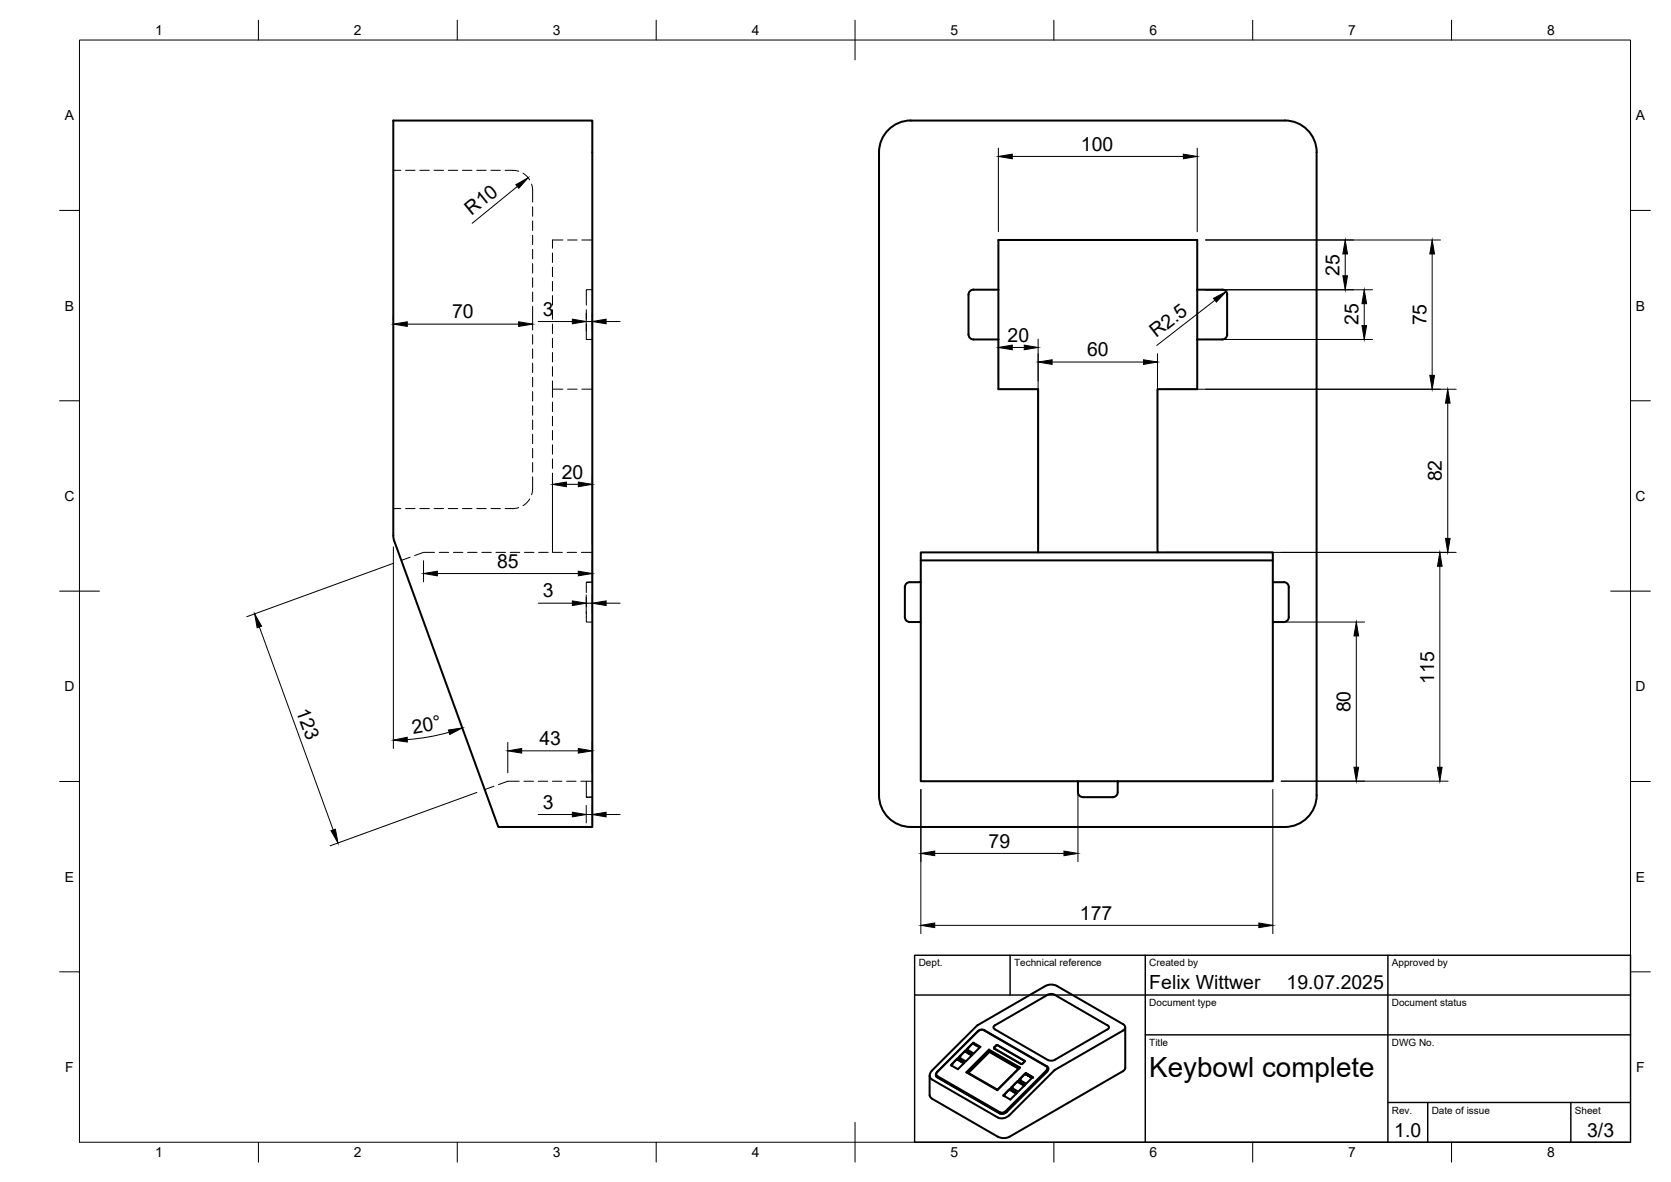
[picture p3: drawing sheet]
<svg xmlns="http://www.w3.org/2000/svg" width="420mm" height="297mm" viewBox="0 0 420 297" stroke-linecap="round" stroke-linejoin="round" font-family="sans-serif">
<!-- layer: Visible -->
<g fill="none" stroke="#000" stroke-width=".51">
<path d="M98.9 30.3h50v177.5h-23.6l-26.3-72.2-.1-1zM229 30.3h94.1a8 8 0 0 1 8 8M229 30.3a8 8 0 0 0-8 8v161.5a8 8 0 0 0 8 8M331 38.3v161.5M251 72.8h-6.2a1.26 1.26 0 0 0-1.3 1.2v10.1a1.26 1.26 0 0 0 1.3 1.2h6.2M301 72.8h6.3a1.26 1.26 0 0 1 1.3 1.2M308.5 74v10.1M308.6 84a1.26 1.26 0 0 1-1.3 1.3h-6.3M261 138.8h30M228.8 146.3h2.7v-7.5h29.5v-41h-10v-37.5h50v37.5h-10v41h29v7.5h2.8M228.8 146.3a1.26 1.26 0 0 0-1.3 1.3v7.5a1.26 1.26 0 0 0 1.3 1.2h2.7v40h39.5v2.8a1.26 1.26 0 0 0 1.3 1.2h7.5a1.23 1.23 0 0 0 1.2-1.2v-2.8h39v-40h2.8a1.23 1.23 0 0 0 1.2-1.2l.1-7.6a1.26 1.26 0 0 0-1.3-1.2M231.5 140.8h88.5"/>
<path d="M231.5 146.3v10M320 146.3v10M271 196.3h10M331.1 199.8a8 8 0 0 1-8 8h-94.1M245.6 257.8l-11.2 11.2a1.33 1.33 0 0 0-.1 2.3M245.9 257.6l17-9.8 1.4-.4 1.4 .4 16.6 9.6a.86 .86 0 0 1 .6 .8 .86 .86 0 0 1-.6 .8l-17 9.8M245.9 257.6l-.3 .2M247.5 258.9l15.7 9a.79 .79 0 0 1 0 1.4M247.5 258.9l-1-.1-.7 .4M249.9 257.9l13.5-7.9 1.1-.2 .7 .2 13.3 7.6 .3 .6-.3 .5-13.3 7.6-1.1 .3-.7-.3-13.2-7.6-.3-.3zM282.9 258.2v10.2l-.1 .4-.5 .4M233.7 270.3v5"/>
<path d="M234.3 271.3l16.7 9.5a2.56 2.56 0 0 0 2.8-.6M235.3 270.3l.4 .4M235.7 269.3a.69 .69 0 0 0 .1 1.2l15.6 9M239.4 267.6l-.2 .2M240.7 266.3h-.3l-.9 1-.2 .5M240.7 266.3l1.6 .9M240.7 266l1.8 1-1.6 1.7-1.8-1 1.2-1.2M240.7 266l.1 .2M240.7 266l-.2 .3M240.8 266.2l-.1 .1M240.8 266.2l1.6 .9M241.3 266.5v.1"/>
<path d="M241.4 265.6l-.2 .2M242.7 264.3h-.2l-1 1-.2 .5M242.7 264.3l1.6 .9M242.7 264l.1 .2M242.7 264l1.8 1.1-1.7 1.6-1.7-1 1.2-1.2M242.7 264l-.2 .3M242.8 264.2l-.1 .1M242.8 264.2l1.6 .9M243 269.5l7.8 4.3v.2M243.4 264.5l-.2 .1M243.4 263.6l-.2 .2M244.5 262.3l.2-.3 1.8 1.1-1.7 1.6-1.7-1 1.2-1.2"/>
<path d="M244.7 262.3h-.3l-.9 1-.2 .5M244.7 262.3l1.6 .9M244.7 262l.1 .2M244.8 262.2l-.1 .1M244.8 262.2l1.6 .9M245.3 262.5l-.1 .1M248.7 263.8l.1 .4 7.4 4.3M248.7 263.8l-5.7 5.7 7.8 4.5M248.7 263.8l7.8 4.5M248.8 264.4l7.3 4.2M248.8 264.4v-.2l-5.4 5.4M248.8 264.4l-5.3 5.2"/>
<path d="M250 263.3v.2M250.5 262.7l-.6 .6M250.5 262.7l.3-.1 6.8 4v.2l-.8 .6-6.8-3.9M252.6 275.2l-.2 .2M253.9 273.9h-.3l-.9 1-.2 .5M253.9 273.9l1.6 .9M253.9 273.6l1.8 1.1-1.7 1.6-1.7-1 1.2-1.2M253.9 273.6l.1 .2M253.9 273.6l-.2 .3M254 273.8l-.1 .1M254 273.8l1.6 .9M254.6 273.2l-.2 .2"/>
<path d="M255.9 271.9l-.3 .1-.9 .9-.2 .6M255.9 271.9l1.6 .9M255.9 271.6l.1 .2M255.9 271.6l-.2 .3M255.9 271.6l1.8 1.1-1.7 1.6-1.7-1 1.2-1.2M256 271.8l-.1 .1M256 271.8l1.6 .9M256.5 268.3l-5.7 5.5M256.5 268.3l-5.7 5.7M256.6 271.2l-.2 .2M257.9 269.9l-.3 .1-.9 .9-.2 .6M257.9 269.9l.8 .5"/>
<path d="M257.9 269.9h.1M257.9 269.6l1.8 1.1-1.7 1.6-1.8-1 1.3-1.2M257.9 269.6l.1 .2M257.9 269.6l-.2 .3M258 269.9h.1M258 269.9h-.1M258 269.8l-.1 .1M258 269.8l1.6 .9M258 269.9v.1M258.1 270h-.1M258.1 270h.1M258.1 270l.1 .1"/>
<path d="M258.2 270h.1M258.2 270.1h.1M258.3 270.1h.1M258.3 270.2h.1M258.3 270.1v.1M258.4 270.2h.1M258.6 270.3h.1M258.6 270.2v.1M258.7 270.4h.1M258.7 270.4l.8 .5M258.8 270.3v.1M258.8 270.3l-.1 .1"/>
<path d="M258.8 270.4h.1M258.8 270.5h.1M258.9 270.5h.1M259.1 270.6h-.1M259.1 270.6h.1M259.2 270.6h.1M259.2 270.6v.1M259.2 270.7h.1M259.3 270.7h.1M259.3 270.7h-.1M259.4 270.7v.1M259.4 270.8h.1"/>
<path d="M259.4 270.7h.1M259.5 270.8h.1M259.5 270.8v.1M263.1 269.1l-10.2 10.1a1.3 1.3 0 0 1-1.5 .3M263.1 269.1a.66 .66 0 0 0-.1-1.2l-15.6-9a1.3 1.3 0 0 0-1.5 .3l-10.3 10.2M263.2 269.3l-10.1 10.1-.7 .4-1.1-.1M263.2 269.3l-10.1 10.2-1.1 .4-.6-.1-15.7-9.1a.79 .79 0 0 1-.1-1.3M263.5 268.3v.1M263.5 268.3l.1 .5-.3 .5M265.1 269l-11.3 11.3M265.3 268.8l-.2 .2M282.3 269.2l-28.5 16.5-.9 .3h-1l-.9-.3-16.7-9.6-.5-.8"/>
</g>
<g fill="#000">
<circle cx="240.4" cy="266.3" r=".25"/>
<circle cx="240.7" cy="266.3" r=".25"/>
<circle cx="241.5" cy="266.7" r=".25"/>
<circle cx="242.4" cy="264.3" r=".25"/>
<circle cx="242.7" cy="264.3" r=".25"/>
<circle cx="243.5" cy="264.7" r=".25"/>
<circle cx="244.4" cy="262.3" r=".25"/>
<circle cx="244.7" cy="262.3" r=".25"/>
<circle cx="253.6" cy="273.9" r=".25"/>
<circle cx="253.9" cy="273.9" r=".25"/>
<circle cx="255.6" cy="272" r=".25"/>
<circle cx="255.9" cy="271.9" r=".25"/>
<circle cx="257.6" cy="270" r=".25"/>
<circle cx="257.9" cy="269.9" r=".25"/>
<circle cx="258" cy="269.9" r=".25"/>
<circle cx="258" cy="270" r=".25"/>
<circle cx="258.1" cy="270" r=".25"/>
<circle cx="258.1" cy="269.9" r=".25"/>
<circle cx="258.1" cy="270.1" r=".25"/>
<circle cx="258.2" cy="270.1" r=".25"/>
<circle cx="258.3" cy="270.1" r=".25"/>
<circle cx="258.4" cy="270.2" r=".25"/>
<circle cx="258.5" cy="270.3" r=".25"/>
<circle cx="258.6" cy="270.3" r=".25"/>
<circle cx="258.7" cy="270.4" r=".25"/>
<circle cx="258.8" cy="270.4" r=".25"/>
<circle cx="258.8" cy="270.3" r=".25"/>
<circle cx="258.9" cy="270.5" r=".25"/>
<circle cx="258.9" cy="270.4" r=".25"/>
<circle cx="259" cy="270.5" r=".25"/>
<circle cx="259.1" cy="270.6" r=".25"/>
<circle cx="259.2" cy="270.6" r=".25"/>
<circle cx="259.4" cy="270.7" r=".25"/>
<circle cx="259.4" cy="270.8" r=".25"/>
<circle cx="259.5" cy="270.8" r=".25"/>
</g>
<!-- layer: Hidden -->
<g fill="none" stroke="#000" stroke-width=".25">
<path d="M98.9 42.8h1.9M102 42.8h2.4M105.6 42.8h2.3M109.1 42.8h2.4M112.7 42.8h2.4M116.3 42.8h2.4M119.9 42.8h2.3M123.4 42.8h2.4M127 42.8a7.9 7.9 0 0 1 3.4 .2M131.5 43.5l.7 .6 1 1.1M133.7 46.3l.2 1.5v3M133.9 52v2.3"/>
<path d="M133.9 55.5v2.4M133.9 59.1v2.4M133.9 62.7v2.4M133.9 66.3v2.3M133.9 69.8v2.4M133.9 73.4v2.4M133.9 77v2.4M138.9 63.6v2.4M138.9 67.1v2.4M138.9 70.7v2.4M138.9 74.3v2.4M138.9 77.9v2.3"/>
<path d="M141.5 60.3h-2.6v2.1M142.7 60.3h2.4M146.3 60.3h2.6M147.4 77.9v2.3M148.9 72.8h-1.5v3.9M133.9 80.5v2.4M133.9 84.1v2.4M133.9 87.7v2.4M133.9 91.3v2.3M133.9 94.8v2.4M133.9 98.4v2.4M138.9 95.7v2.1h2.6"/>
<path d="M138.9 81.4v2.4M138.9 85v2.4M138.9 88.6v2.4M138.9 92.1v2.4M138.9 97.8v2.1M142.7 97.8h2.4M146.3 97.8h2.6M147.4 81.4v3.9h1.5M133.9 119.8v3l-.2 1.5M133.9 102v2.4M133.9 105.5v2.4M133.9 109.1v2.4"/>
<path d="M133.9 112.7v2.4M133.9 116.3v2.3M138.9 101v2.4M138.9 104.6v2.4M138.9 108.2v2.4M138.9 111.8v2.3M138.9 115.3v2.4M138.9 118.9v2.4M98.9 127.8h1.9M102 127.8h2.4M105.6 127.8h2.3M109.1 127.8h2.4"/>
<path d="M109.2 138.8h-2.7l-2.3 .8M110.4 138.8h2.4M112.7 127.8h2.4M114 138.8h2.4M116.3 127.8h2.4M117.6 138.8h2.4M119.9 127.8h2.3M121.2 138.8h2.3M123.4 127.8h2.4M124.7 138.8h2.4M128.3 138.8h2.4M130.4 127.6l-.9 .2h-2.5"/>
<path d="M131.9 138.8h2.4M133.2 125.4l-1 1.2-.7 .5M135.4 138.8h2.4M138.9 122.5v2.3M138.9 126.1v2.3M138.9 129.6v2.4M138.9 133.2v2.4M138.9 136.8v2M139 138.8h2.4M142.6 138.8h2.4M146.2 138.8h2.7M103.1 140l-2.2 .8"/>
<path d="M147.4 153.7v2.6h1.5M147.4 146.3h1.5h-1.5v2.6M147.4 150.1v2.4M124.2 197.6l-2.3 .8M130.6 196.3h-2.9l-2.4 .9M131.7 196.3h2.4M135.3 196.3h2.4M138.9 196.3h2.4M142.5 196.3h2.3M146 196.3h2.9M147.4 196.3v4h1.5"/>
</g>
<!-- layer: BORDER -->
<g fill="none" stroke="#000" stroke-width=".25">
<path d="M20 10.1h390v276.9h-390zM65 5.1v5M115 5.1v5M165 5.1v5M215 5.1v10M265 5.1v5M315 5.1v5M365 5.1v5M15 52.9h5M410 52.9h5M15 100.7h5M410 100.7h5"/>
<path d="M15 148.6h10M405 148.6h10M15 196.4h5M410 196.4h5M15 244.2h5M410 244.2h5M65 287v5M115 287v5M165 287v5M215 282.1v9.9M265 287v5M315 287v5"/>
<path d="M365 287v5"/>
</g>
<!-- layer: TITLEBLOCK -->
<path d="M230 240.1h180v46.9h-180zM230 250h180M254 240.1v9.9M288 240.1v46.9M349 240.1v46.9M288 260.1h122M349 277.1h61M359 277.1v9.9M395 277.1v9.9" fill="none" stroke="#000" stroke-width=".36"/>
<!-- layer: FD_Dimensions -->
<g fill="none" stroke="#000" stroke-width=".25">
<path d="M251 37.2v21M254.5 39.3h43M301 37.2v21M130.1 46.9l-11.4 9.2M98.9 79.3v1.2M133.9 79.3v1.2M147.4 78.7v4.5M148.9 78.7v4.5M303.1 60.3h59.1M303.1 72.8h42M305.5 75.4l-14.6 11.4M338.2 63.8v5.5"/>
<path d="M343 76.3v5.5M360.1 63.8v30.5M102.4 81.5h28M135.3 80.8h8.6M147.4 80.8h1.5M152.4 80.8h3.5M251 85.2v10.5M254.5 87.3h3M261 85.2v51.5M264.5 91h23M291 88.9v47.8M293.1 97.8h73"/>
<path d="M303.1 85.3h42M138.9 119.6v17.1M148.9 119.6v17.1M364 101.3v34M98.9 137.4v50.7M142.4 121.7h3M293.1 138.8h73M65.2 157.6l18.6 51M99 141.5l-37 13.5M106.5 140.9v5.3M110 144.1h35.4M135.3 151.6h8.6"/>
<path d="M147.4 149.5v4.7M147.4 151.6h1.5M148.9 140.9v5.3M148.9 149.5v4.7M152.4 151.6h3.5M322.1 156.3h21M341 159.8v33M362 142.3v50.5M112.9 184l-5.2 1.2-5.3 .7M119.9 199.1l-36.9 13.5M127.7 186.6v7.6M131.2 188.7h14.2"/>
<path d="M148.9 186.6v7.6M231.5 198.4v36.2M271 198.4v18.2M320 198.4v36.2M322.1 196.3h42M135.3 204.7h8.6M147.4 202.4v4.4M147.4 204.7h1.5M148.9 202.4v4.4M152.4 204.7h3.5M235 214.5h32.5M235 232.5h81.5"/>
</g>
<g fill="#000" stroke="#000" stroke-width=".25">
<path d="M251 39.3l3.5-.6v1.2zM297.5 38.7l3.5 .6-3.5 .6zM129.7 46.4l3.1-1.7-2.3 2.6zM305.1 75l3.2-1.7-2.4 2.6zM338.2 60.3l.6 3.5h-1.1zM337.7 69.3h1.1l-.6 3.5zM343 72.8l.6 3.5h-1.1zM360.1 60.3l.6 3.5h-1.2zM98.9 81.5l3.5-.6v1.1zM130.4 80.9l3.5 .6-3.5 .5zM143.9 80.2l3.5 .6-3.5 .6zM148.9 80.8l3.5-.6v1.2z"/>
<path d="M251 87.3l3.5-.6v1.2zM257.5 86.7l3.5 .6-3.5 .6zM261 91l3.5-.6v1.2zM287.5 90.4l3.5 .6-3.5 .6zM342.5 81.8h1.1l-.6 3.5zM359.5 94.3h1.2l-.6 3.5zM364 97.8l.6 3.5h-1.1zM138.9 121.7l3.5-.6v1.2zM145.4 121.1l3.5 .6-3.5 .6zM363.5 135.3h1.1l-.6 3.5zM64 154.3l1.8 3.1-1.1 .4zM106.5 144.1l3.5-.6v1.2z"/>
<path d="M143.9 151l3.5 .6-3.5 .6zM145.4 143.5l3.5 .6-3.5 .6zM148.9 151.6l3.5-.6v1.2zM341 156.3l.6 3.5h-1.2zM362 138.8l.6 3.5h-1.2zM98.9 186l3.5-.7v1.2zM112.7 183.5l3.5-.6-3.1 1.7zM127.7 188.7l3.5-.6v1.2zM145.4 188.1l3.5 .6-3.5 .6zM340.4 192.8h1.2l-.6 3.5zM361.4 192.8h1.2l-.6 3.5zM83.2 208.8l1.1-.4 .7 3.4z"/>
<path d="M143.9 204.1l3.5 .6-3.5 .6zM148.9 204.7l3.5-.6v1.2zM231.5 214.5l3.5-.6v1.1zM267.5 213.9l3.5 .6-3.5 .5zM231.5 232.5l3.5-.5v1.1zM316.5 232l3.5 .5-3.5 .6z"/>
</g>
<text font-size="7" x="289" y="270.6">Keybowl complete</text>
<g font-size="4.9">
<text x="271.8" y="37.9">100</text>
<text x="118.6" y="54.3" transform="rotate(-39 118.6 54.3)">R10</text>
<text x="336.8" y="69.3" transform="rotate(-90 336.8 69.3)">25</text>
<text x="113.7" y="80">70</text>
<text x="136.5" y="79.3">3</text>
<text x="341.6" y="81.8" transform="rotate(-90 341.6 81.8)">25</text>
<text x="358.6" y="81.8" transform="rotate(-90 358.6 81.8)">75</text>
<text x="253.4" y="85.9">20</text>
<text x="273.3" y="89.5">60</text>
<text x="290.7" y="85" transform="rotate(-38 290.7 85)">R2.5</text>
<text x="141.2" y="120.3">20</text>
<text x="362.6" y="121" transform="rotate(-90 362.6 121)">82</text>
<text x="125" y="142.7">85</text>
<text x="136.5" y="150.1">3</text>
<text x="360.6" y="171.8" transform="rotate(-90 360.6 171.8)">115</text>
<text x="74.4" y="178.6" transform="rotate(70 74.4 178.6)">123</text>
<text x="339.6" y="179" transform="rotate(-90 339.6 179)">80</text>
<text x="103.9" y="184.4" transform="rotate(-10 103.9 184.4)">20°</text>
<text x="135.7" y="187.2">43</text>
<text x="136.5" y="203.2">3</text>
<text x="248.6" y="213">79</text>
<text x="271.5" y="231.1">177</text>
<text x="289" y="248.5">Felix Wittwer</text>
<text x="323.5" y="248.5">19.07.2025</text>
<text x="350.6" y="285.7">1.0</text>
<text x="399.1" y="285.7">3/3</text>
</g>
<g font-size="3.5">
<text x="39" y="8.8">1</text>
<text x="89" y="8.8">2</text>
<text x="139" y="8.8">3</text>
<text x="189" y="8.8">4</text>
<text x="239" y="8.8">5</text>
<text x="289" y="8.8">6</text>
<text x="339" y="8.8">7</text>
<text x="389" y="8.8">8</text>
<text x="16.3" y="30.2">A</text>
<text x="411.3" y="30.2">A</text>
<text x="16.3" y="78">B</text>
<text x="411.3" y="78">B</text>
<text x="16.2" y="125.9">C</text>
<text x="411.2" y="125.9">C</text>
<text x="16.2" y="173.7">D</text>
<text x="411.2" y="173.7">D</text>
<text x="16.3" y="221.6">E</text>
<text x="411.3" y="221.6">E</text>
<text x="16.4" y="269.4">F</text>
<text x="411.4" y="269.4">F</text>
<text x="39" y="290.8">1</text>
<text x="89" y="290.8">2</text>
<text x="139" y="290.8">3</text>
<text x="189" y="290.8">4</text>
<text x="239" y="290.8">5</text>
<text x="289" y="290.8">6</text>
<text x="339" y="290.8">7</text>
<text x="389" y="290.8">8</text>
</g>
<g font-size="2.5">
<text x="231" y="242.9">Dept.</text>
<text x="255" y="242.9">Technical reference</text>
<text x="289" y="242.9">Created by</text>
<text x="350" y="242.9">Approved by</text>
<text x="289" y="252.8">Document type</text>
<text x="350" y="252.8">Document status</text>
<text x="289" y="262.9">Title</text>
<text x="350" y="262.9">DWG No.</text>
<text x="350" y="279.9">Rev.</text>
<text x="360" y="279.9">Date of issue</text>
<text x="396" y="279.9">Sheet</text>
</g>
</svg>
